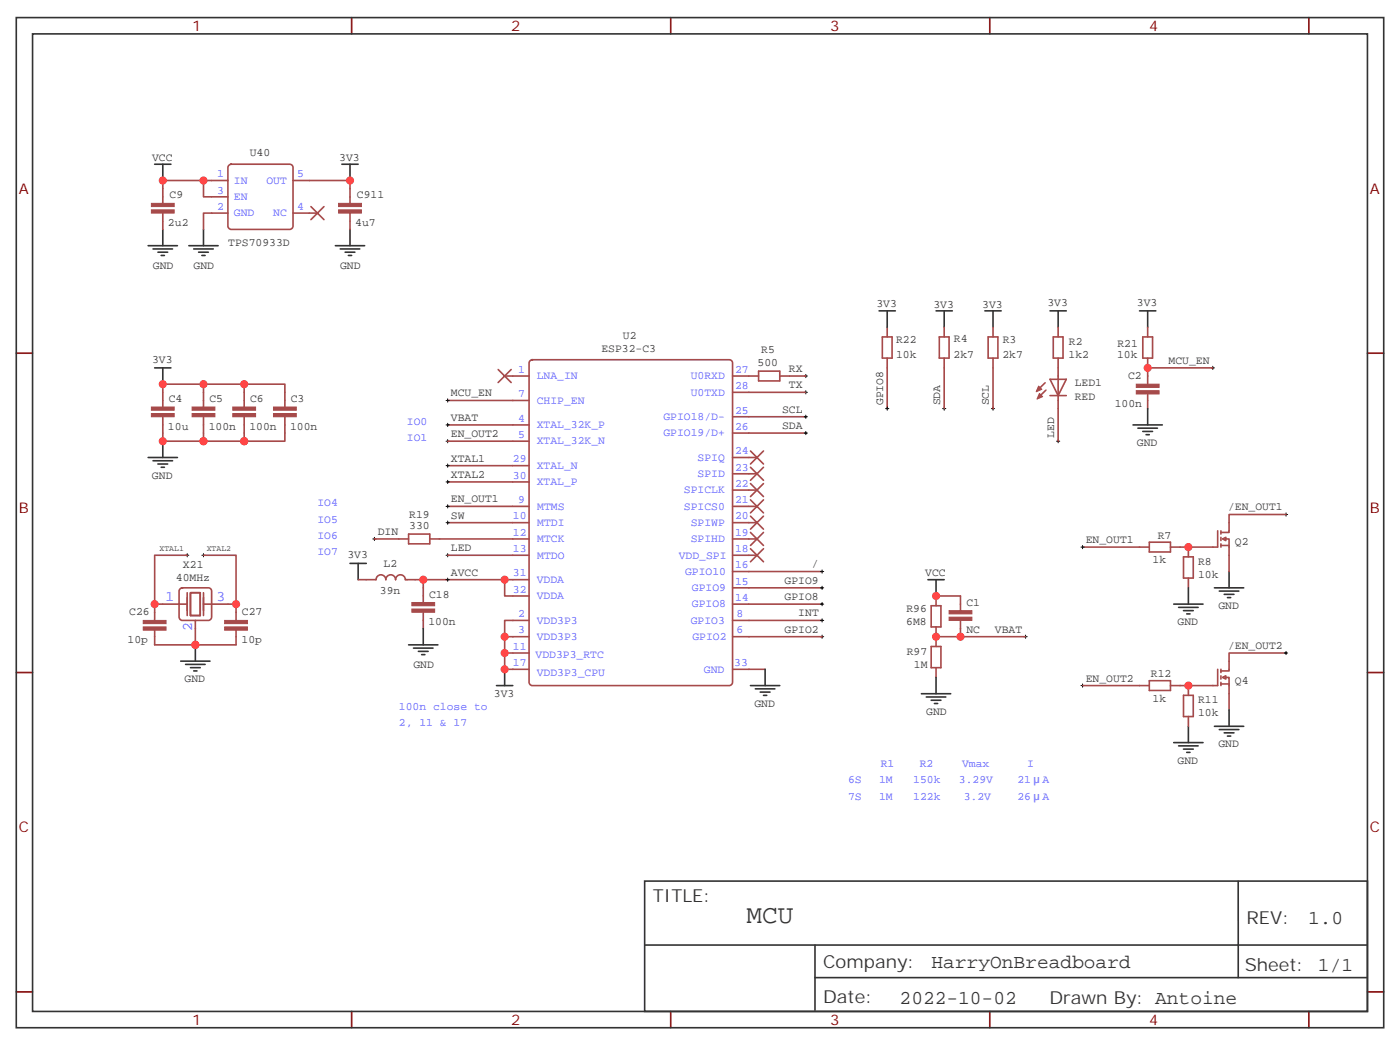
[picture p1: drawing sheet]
<svg xmlns="http://www.w3.org/2000/svg" width="303mm" height="226mm" viewBox="0 0 303 226" stroke-linecap="round" stroke-linejoin="round" font-family="sans-serif">
<g fill="none" stroke="#870000" stroke-width=".35">
<path d="M76.2 3.8v3.5M145.3 3.8v3.5M214.5 3.8v3.5M283.6 3.8v3.5M3.5 76.5h3.6M296.3 76.5h3.6M3.5 145.6h3.6M296.3 145.6h3.6M3.5 214.8h3.6M76.2 219v3.5M145.3 219v3.5M214.5 219v3.5"/>
<path d="M283.6 219v3.5M296.3 214.8h3.6"/>
</g>
<g fill="none" stroke="#333" stroke-width=".35">
<path d="M3.5 3.8h296.4v218.7h-296.4zM7.1 7.3h289.2v211.7h-289.2zM33.5 35.6h3.5M35.3 35.6v3.5M74.1 35.6h3.5M75.8 35.6v3.5M32.1 53.2h6.4M33.2 53.9h4.2M34.2 54.6h2.1M34.9 55.3h.7M35.3 49.7v3.5M40.9 53.2h6.4"/>
<path d="M42 53.9h4.2M43 54.6h2.2M43.7 55.3h.7M44.1 49.7v3.5M72.7 53.2h6.3M73.7 53.9h4.3M74.8 54.6h2.1M75.5 55.3h.7M75.8 49.7v3.5M33.5 79.7h3.5M35.3 79.7v3.5M190.5 67.3h3.5"/>
<path d="M192.3 67.3v3.5M202.8 67.3h3.6M204.6 67.3v3.5M213.4 67.3h3.6M215.2 67.3v3.5M227.5 67.3h3.6M229.3 67.3v3.5M246.9 67.3h3.6M248.7 67.3v3.5M32.1 99.1h6.4M33.2 99.8h4.2M35.3 95.5v3.6"/>
<path d="M245.5 92h6.4M246.6 92.7h4.2M247.6 93.4h2.2M248.4 94.1h.7M248.7 88.5v3.5M34.2 100.5h2.1M34.9 101.2h.7M42.3 139.6v3.6M75.8 122h3.6M77.6 122v3.5M88.5 139.6h6.4M91.7 136.1v3.5"/>
<path d="M201.1 125.5h3.5M202.8 125.5v3.5M254.4 130.8h6.3M255.4 131.5h4.2M256.5 132.2h2.1M257.2 132.9h.7M257.5 127.3v3.5M263.2 127.3h6.3M264.2 128h4.3M265.3 128.7h2.1M266 129.4h.7M266.3 123.8v3.5"/>
<path d="M39.2 143.2h6.3M40.2 143.9h4.2M41.3 144.6h2.1M42 145.3h.7M89.6 140.3h4.2M90.7 141h2.1M91.4 141.7h.7M107.6 148.4h3.5M109.4 144.9v3.5M162.6 148.4h6.4M163.7 149.2h4.2M164.7 149.9h2.2"/>
<path d="M165.5 150.6h.7M165.8 144.9v3.5M199.7 150.2h6.3M200.7 150.9h4.3M201.8 151.6h2.1M202.5 152.3h.7M202.8 146.7v3.5M257.5 157.3v3.5M263.2 157.3h6.3M264.2 158h4.3M265.3 158.7h2.1M266 159.4h.7"/>
<path d="M266.3 153.7v3.6M254.4 160.8h6.3M255.4 161.5h4.2M256.5 162.2h2.1M257.2 162.9h.7M139.7 190.8h156.6v28.2h-156.6zM268.3 190.8v20.9M139.7 204.6h156.5M176.6 211.7h119.6M176.6 204.6v14.1"/>
</g>
<g fill="none" stroke="#a64a4a" stroke-width=".35">
<path d="M44.1 39.1v3.5h5.3M49.4 39.1h-14.1v4.9M49.6 35.8l.5-.2h12.7a.71 .71 0 0 1 .7 .7v12.7a.76 .76 0 0 1-.7 .7h-12.7a.76 .76 0 0 1-.7-.7v-12.7zM63.5 39.1h12.3v4.9M35.3 46.1v3.6M49.4 46.1h-5.3v3.6M63.5 46.1h5.3M67.4 44.7l2.8 2.9M70.2 44.7l-2.8 2.9M75.8 46.1v3.6M114.9 78.1l.5-.2h42.6a.71 .71 0 0 1 .7 .7v69.1a.76 .76 0 0 1-.7 .7h-42.6a.76 .76 0 0 1-.7-.7v-69.1zM191.2 73h2.1v4.5h-2.1z"/>
<path d="M192.3 70.8v2.2M192.3 77.5v11M203.6 73h2.1v4.5h-2.1zM204.6 70.8v2.2M204.6 77.5v11M214.1 73h2.2v4.5h-2.2zM215.2 70.8v2.2M215.2 77.5v11M228.2 73h2.2v4.5h-2.2zM229.3 70.8v2.2M229.3 77.5v18M247.6 73h2.2v4.5h-2.2z"/>
<path d="M248.7 70.8v2.2M248.7 77.5v5.7M248.7 79.7h14.1M35.3 90.2v5.3h8.8v-5.3M44.1 83.2h-8.8v4.9M52.9 88.1v-4.9h8.8v4.9M52.9 90.2v5.3h-8.8M52.9 83.2h-8.8v4.9M61.7 90.2v5.3h-8.8M97 92h17.7M97 95.5h17.7M97 86.7h17.7"/>
<path d="M107.9 80l2.9 2.8M109.4 81.4h5.3M110.8 80l-2.9 2.8M158.7 90.2h15.9M158.7 93.8h15.9M158.7 81.4h5.7M158.7 99.1h5.3M158.7 84.9h15.9M162.6 97.6l2.9 2.9M164.4 80.4h4.6v2.1h-4.6zM165.5 97.6l-2.9 2.9M169 81.4h5.6"/>
<path d="M226.5 82.9l-1.8 1.7M226.7 84.5l-1.6 1.5M227.5 82.1h3.6l-1.8 3.6zM227.5 85.7h3.6M248.7 85.3v3.2M81.1 116.7h7.4M88.5 115.6h4.6v2.2h-4.6zM93.1 116.7h21.6M97 104.4h17.7M97 100.8h17.7M97 109.6h17.7M97 113.2h17.7"/>
<path d="M158.7 116.7h5.3M158.7 109.6h5.3M158.7 113.2h5.3M158.7 106.1h5.3M158.7 102.6h5.3M162.6 101.2l2.9 2.8M162.6 104.7l2.9 2.8M162.6 108.2l2.9 2.9M162.6 111.8l2.9 2.8M162.6 115.3l2.9 2.8M162.6 118.8l2.9 2.8M165.5 101.2l-2.9 2.8"/>
<path d="M165.5 104.7l-2.9 2.8M165.5 108.2l-2.9 2.9M165.5 111.8l-2.9 2.8M165.5 115.3l-2.9 2.8M165.5 118.8l-2.9 2.8M234.6 118.5h14.5M249.1 117.4h4.5v2.1h-4.5zM257.5 118.5v2.1M263.9 114.9v3.6h-10.3M264.6 118.1h1.7M264.6 114.9v.7M264.6 116.3v.8"/>
<path d="M264.6 117.8v.7M264.9 116.7l.7-.4v.8zM265.6 116.7h.7v7.1M278.7 111.4h-12.4v3.9h-1.7M33.5 130.8h7.1M33.5 136.5v3.1h17.7v-3.1M33.5 130.8v3.5M39 127.5l.5-.2h5.7a.71 .71 0 0 1 .7 .7v5.6a.76 .76 0 0 1-.7 .7h-5.7a.76 .76 0 0 1-.7-.7v-5.6zM40.6 120.2h-7.1v10.6M40.6 128.3v5M41.3 128.3h2.1v5h-2.1zM42.3 134.3v5.3"/>
<path d="M44.1 120.2h7.1v10.6M44.1 130.8h7.1M44.1 128.3v5M51.2 130.8v3.5M77.6 125.5h3.9a1.06 1.06 0 0 1 1-1 1.06 1.06 0 0 1 1.1 1 1.06 1.06 0 0 1 1.1-1 1.06 1.06 0 0 1 1 1 1.06 1.06 0 0 1 1.1-1 1.06 1.06 0 0 1 1 1h3.9v5M91.7 125.5h23M91.7 132.6v3.5M97 120.2h17.7M109.4 137.9v3.5h5.3M109.4 125.5v3.5h5.3M114.7 134.3h-5.3v3.6h5.3M158.7 127.3h19.5"/>
<path d="M158.7 130.8h19.5M158.7 134.3h19.5M158.7 137.9h19.5M158.7 120.2h5.3M158.7 123.8h19.5M201.8 131.2h2.1v4.5h-2.1zM201.8 140h2.1v4.6h-2.1zM202.8 137.9h19.4M202.8 131.2v-2.2h5.3v3.2M202.8 135.7v4.3M208.1 134.3v3.6M256.5 120.6h2.1v4.6h-2.1z"/>
<path d="M257.5 125.2v2.1M109.4 141.4v3.5h5.3M158.7 144.9h7.1M202.8 144.6v2.1M234.6 148.4h14.5M249.1 147.4h4.5v2.1h-4.5zM256.5 150.6h2.1v4.6h-2.1zM257.5 148.4v2.2M257.5 155.2v2.1M263.9 144.9v3.5h-10.3M264.6 144.9v.7M264.6 146.3v.7"/>
<path d="M264.6 147.7v.7M264.6 148.1h1.7M264.9 146.7l.7-.4v.7zM265.6 146.7h.7v7M278.7 141.4h-12.4v3.9h-1.7"/>
</g>
<g fill="#a64a4a" stroke="#a64a4a" stroke-width=".22">
<path d="M73.4 45.4h4.9v.7h-4.9z"/>
<path d="M73.4 44h4.9v.7h-4.9z"/>
<path d="M59.3 89.5h4.9v.7h-4.9z"/>
<path d="M59.3 88.1h4.9v.7h-4.9z"/>
<path d="M48.7 134.3h4.9v.7h-4.9z"/>
<path d="M48.7 135.7h4.9v.8h-4.9z"/>
<path d="M31 134.3h5v.7h-5z"/>
<path d="M31 135.7h5v.8h-5z"/>
<path d="M32.8 89.5h4.9v.7h-4.9z"/>
<path d="M32.8 88.1h4.9v.7h-4.9z"/>
<path d="M41.6 89.5h5v.7h-5z"/>
<path d="M41.6 88.1h5v.7h-5z"/>
<path d="M50.4 89.5h5v.7h-5z"/>
<path d="M50.4 88.1h5v.7h-5z"/>
<path d="M246.2 83.2h5v.7h-5z"/>
<path d="M246.2 84.6h5v.7h-5z"/>
<path d="M89.3 131.9h4.9v.7h-4.9z"/>
<path d="M89.3 130.5h4.9v.7h-4.9z"/>
<path d="M205.7 133.6h4.9v.7h-4.9z"/>
<path d="M205.7 132.2h4.9v.7h-4.9z"/>
<path d="M32.8 45.4h4.9v.7h-4.9z"/>
<path d="M32.8 44h4.9v.7h-4.9z"/>
<path d="M225.1 83.6l.7 .7-1.3 .5z"/>
<path d="M225.2 85.2l.8 .7-1.3 .5z"/>
</g>
<g fill="none" stroke="#000" stroke-width=".22">
<path d="M262.5 79.7h.7M262.8 79.3v.7M96.7 86.7h.7M96.7 92h.7M96.7 95.5h.7M97 86.4v.7M97 91.7v.7M97 95.2v.7M174.3 90.2h.7M174.3 93.8h.7M174.3 81.4h.7M174.3 84.9h.7"/>
<path d="M174.6 81.1v.7M174.6 84.6v.7M174.6 89.9v.7M174.6 93.4v.7M191.9 88.5h.7M192.3 88.1v.7M204.3 88.5h.7M204.6 88.1v.7M214.8 88.5h.7M215.2 88.1v.7M229 95.5h.7M229.3 95.2v.7"/>
<path d="M40.6 119.9v.7M44.1 119.9v.7M80.8 116.7h.7M81.1 116.3v.8M96.7 104.4h.7M96.7 100.8h.7M96.7 109.6h.7M96.7 113.2h.7M97 100.5v.7M97 104v.7M97 109.3v.7M97 112.8v.7"/>
<path d="M97 119.9v.7M234.2 118.5h.7M234.6 118.1v.7M278.3 111.4h.7M278.7 111.1v.7M40.2 120.2h.7M43.7 120.2h.7M96.7 120.2h.7M96.7 125.5h.7M97 125.2v.7M177.8 127.3h.7M177.8 130.8h.7"/>
<path d="M177.8 137.9h.7M177.8 123.8h.7M177.8 134.3h.7M178.2 123.4v.7M178.2 126.9v.7M178.2 130.5v.7M178.2 134v.7M178.2 137.5v.7M221.9 137.9h.7M222.2 137.5v.7M234.2 148.4h.7M234.6 148.1v.7"/>
<path d="M278.3 141.4h.7M278.7 141v.7"/>
</g>
<g fill="#ff4545">
<circle cx="75.8" cy="39.1" r=".88"/>
<circle cx="42.3" cy="139.6" r=".88"/>
<circle cx="52.9" cy="95.5" r=".88"/>
<circle cx="33.5" cy="130.8" r=".88"/>
<circle cx="51.2" cy="130.8" r=".88"/>
<circle cx="35.3" cy="83.2" r=".88"/>
<circle cx="44.1" cy="95.5" r=".88"/>
<circle cx="35.3" cy="95.5" r=".88"/>
<circle cx="109.4" cy="144.9" r=".88"/>
<circle cx="248.7" cy="79.7" r=".88"/>
<circle cx="257.5" cy="118.5" r=".88"/>
<circle cx="257.5" cy="148.4" r=".88"/>
<circle cx="202.8" cy="137.9" r=".88"/>
<circle cx="208.1" cy="137.9" r=".88"/>
<circle cx="202.8" cy="129" r=".88"/>
<circle cx="35.3" cy="39.1" r=".88"/>
<circle cx="109.4" cy="125.5" r=".88"/>
<circle cx="44.1" cy="39.1" r=".88"/>
<circle cx="91.7" cy="125.5" r=".88"/>
<circle cx="52.9" cy="83.2" r=".88"/>
<circle cx="44.1" cy="83.2" r=".88"/>
<circle cx="109.4" cy="137.9" r=".88"/>
<circle cx="109.4" cy="141.4" r=".88"/>
</g>
<text font-size="5.6" fill="#333" x="161.8" y="199.8">MCU</text>
<g font-size="4.2" fill="#333">
<text x="283.5" y="200">1.0</text>
<text x="201.9" y="209.6">HarryOnBreadboard</text>
<text x="195" y="217.4">2022-10-02</text>
</g>
<g font-size="3.9" fill="#333">
<text x="141.5" y="195.4">TITLE:</text>
<text x="270.1" y="200">REV:</text>
<text x="178.4" y="209.6">Company:</text>
<text x="269.7" y="210.2">Sheet: 1/1</text>
<text x="178.4" y="217.2">Date:</text>
<text x="227.4" y="217.3">Drawn By: Antoine</text>
</g>
<g font-size="3.2" fill="#800">
<text x="41.6" y="6.8">1</text>
<text x="110.8" y="6.8">2</text>
<text x="179.9" y="6.8">3</text>
<text x="249.1" y="6.8">4</text>
<text x="4.1" y="41.9">A</text>
<text x="296.9" y="41.9">A</text>
<text x="4.1" y="111.1">B</text>
<text x="296.9" y="111.1">B</text>
<text x="4.1" y="180.2">C</text>
<text x="296.9" y="180.2">C</text>
<text x="41.6" y="222">1</text>
<text x="110.8" y="222">2</text>
<text x="179.9" y="222">3</text>
<text x="249.1" y="222">4</text>
</g>
<g font-size="3.2" fill="#55f">
<text x="35.8" y="130.1">1</text>
<text x="46.9" y="130.1">3</text>
<text x="41.6" y="136.6" transform="rotate(-90 41.6 136.6)">2</text>
</g>
<g font-size="2.5" fill="#333">
<text x="33" y="34.8">VCC</text>
<text x="54.1" y="33.8">U40</text>
<text x="73.5" y="34.8">3V3</text>
<text x="36.8" y="43">C9</text>
<text x="77.3" y="43">C911</text>
<text x="36.4" y="48.9">2u2</text>
<text x="49.5" y="53.2">TPS70933D</text>
<text x="77" y="48.9">4u7</text>
<text x="33.1" y="58.1">GND</text>
<text x="42" y="58.1">GND</text>
<text x="73.7" y="58.1">GND</text>
<text x="189.9" y="66.4">3V3</text>
<text x="202.3" y="66.6">3V3</text>
<text x="212.9" y="66.6">3V3</text>
<text x="227" y="66.2">3V3</text>
<text x="246.4" y="66.2">3V3</text>
<text x="130.3" y="76.1">ESP32-C3</text>
<text x="135" y="73.3">U2</text>
<text x="165" y="76.5">R5</text>
<text x="194.2" y="77.5">10k</text>
<text x="194.2" y="74.3">R22</text>
<text x="206.7" y="77.5">2k7</text>
<text x="206.7" y="74">R4</text>
<text x="217.2" y="77.5">2k7</text>
<text x="217.3" y="74.3">R3</text>
<text x="231.6" y="77.5">1k2</text>
<text x="231.6" y="74.7">R2</text>
<text x="242.1" y="77.5">10k</text>
<text x="242.2" y="75">R21</text>
<text x="33" y="78.6">3V3</text>
<text x="164.2" y="79.3">500</text>
<text x="171" y="80.5">RX</text>
<text x="232.9" y="83.5">LED1</text>
<text x="244.5" y="82.1">C2</text>
<text x="253.2" y="78.8">MCU_EN</text>
<text x="36.6" y="87">C4</text>
<text x="45.4" y="87">C5</text>
<text x="54.2" y="87">C6</text>
<text x="63" y="87">C3</text>
<text x="97.7" y="85.8">MCU_EN</text>
<text x="169.5" y="89.4">SCL</text>
<text x="171" y="84.1">TX</text>
<text x="191.4" y="87.8" transform="rotate(-90 191.4 87.8)">GPIO8</text>
<text x="203.7" y="87.8" transform="rotate(-90 203.7 87.8)">SDA</text>
<text x="214.3" y="87.8" transform="rotate(-90 214.3 87.8)">SCL</text>
<text x="232.9" y="86.7">RED</text>
<text x="241.6" y="88.1">100n</text>
<text x="36.4" y="93">10u</text>
<text x="45.2" y="93">100n</text>
<text x="54" y="93">100n</text>
<text x="62.9" y="93">100n</text>
<text x="97.7" y="91.1">VBAT</text>
<text x="97.7" y="94.7">EN_OUT2</text>
<text x="169.5" y="92.9">SDA</text>
<text x="228.4" y="94.8" transform="rotate(-90 228.4 94.8)">LED</text>
<text x="97.7" y="99.9">XTAL1</text>
<text x="246.4" y="96.6">GND</text>
<text x="32.9" y="103.6">GND</text>
<text x="97.7" y="103.5">XTAL2</text>
<text x="88.7" y="112.1">R19</text>
<text x="97.7" y="108.8">EN_OUT1</text>
<text x="97.7" y="112.3">SW</text>
<text x="266.1" y="110.5">/EN_OUT1</text>
<text x="81.8" y="115.8">DIN</text>
<text x="88.7" y="114.6">330</text>
<text x="97.7" y="119.3">LED</text>
<text x="235.3" y="117.6">EN_OUT1</text>
<text x="250.9" y="116.7">R7</text>
<text x="267.6" y="118.1">Q2</text>
<text x="38.1" y="125.9">40MHz</text>
<text x="39.7" y="123">X21</text>
<text x="75.3" y="120.9">3V3</text>
<text x="83.1" y="122.7">L2</text>
<text x="97.7" y="124.6">AVCC</text>
<text x="176" y="122.9">/</text>
<text x="200.5" y="124.8">VCC</text>
<text x="249.8" y="122">1k</text>
<text x="259.6" y="125.1">10k</text>
<text x="259.6" y="122.3">R8</text>
<text x="82.3" y="128.7">39n</text>
<text x="93" y="129.4">C18</text>
<text x="170" y="126.4">GPIO9</text>
<text x="170" y="129.9">GPIO8</text>
<text x="209.4" y="131.1">C1</text>
<text x="264" y="131.8">GND</text>
<text x="28" y="133.3">C26</text>
<text x="52.4" y="133.3">C27</text>
<text x="92.9" y="135.4">100n</text>
<text x="170" y="137">GPIO2</text>
<text x="173" y="133.5">INT</text>
<text x="196.4" y="135.4">6M8</text>
<text x="196.4" y="132.6">R96</text>
<text x="209.4" y="137.1">NC</text>
<text x="215.6" y="137">VBAT</text>
<text x="255.2" y="135.4">GND</text>
<text x="27.7" y="139.3">10p</text>
<text x="52.4" y="139.3">10p</text>
<text x="196.5" y="141.7">R97</text>
<text x="266.1" y="140.5">/EN_OUT2</text>
<text x="40" y="147.7">GND</text>
<text x="89.6" y="144.6">GND</text>
<text x="198.1" y="144.5">1M</text>
<text x="235.3" y="147.6">EN_OUT2</text>
<text x="249.4" y="146.7">R12</text>
<text x="267.6" y="148.1">Q4</text>
<text x="107" y="150.9">3V3</text>
<text x="163.5" y="153">GND</text>
<text x="200.7" y="154.8">GND</text>
<text x="249.8" y="152">1k</text>
<text x="259.6" y="155.1">10k</text>
<text x="259.6" y="152.3">R11</text>
<text x="264" y="161.8">GND</text>
<text x="255.2" y="165.4">GND</text>
</g>
<g font-size="2.5" fill="#55f">
<text x="47" y="38.4">1</text>
<text x="47" y="41.9">3</text>
<text x="50.7" y="39.8">IN</text>
<text x="57.7" y="39.8">OUT</text>
<text x="64.4" y="38.4">5</text>
<text x="47" y="45.4">2</text>
<text x="50.7" y="46.8">GND</text>
<text x="50.7" y="43.3">EN</text>
<text x="59.2" y="46.8">NC</text>
<text x="64.4" y="45.4">4</text>
<text x="112.3" y="80.7">1</text>
<text x="116.3" y="82.1">LNA_IN</text>
<text x="149.7" y="82.1">U0RXD</text>
<text x="159.3" y="80.7">27</text>
<text x="112.3" y="86">7</text>
<text x="116.3" y="87.4">CHIP_EN</text>
<text x="149.7" y="85.7">U0TXD</text>
<text x="159.3" y="89.5">25</text>
<text x="159.3" y="84.2">28</text>
<text x="88.2" y="95.5">IO1</text>
<text x="88.2" y="92">IO0</text>
<text x="112.3" y="91.3">4</text>
<text x="112.3" y="94.8">5</text>
<text x="116.3" y="92.7">XTAL_32K_P</text>
<text x="143.8" y="90.9">GPIO18/D-</text>
<text x="143.8" y="94.5">GPIO19/D+</text>
<text x="159.3" y="93.1">26</text>
<text x="111.2" y="100.1">29</text>
<text x="116.3" y="96.2">XTAL_32K_N</text>
<text x="116.3" y="101.5">XTAL_N</text>
<text x="151.2" y="99.8">SPIQ</text>
<text x="159.3" y="101.9">23</text>
<text x="159.3" y="98.4">24</text>
<text x="111.2" y="103.6">30</text>
<text x="116.3" y="105.1">XTAL_P</text>
<text x="148.2" y="106.8">SPICLK</text>
<text x="151.2" y="103.3">SPID</text>
<text x="159.3" y="105.4">22</text>
<text x="68.8" y="113.2">IO5</text>
<text x="68.8" y="109.6">IO4</text>
<text x="111.2" y="112.5">10</text>
<text x="112.3" y="108.9">9</text>
<text x="116.4" y="110.3">MTMS</text>
<text x="116.4" y="113.9">MTDI</text>
<text x="148.2" y="110.3">SPICS0</text>
<text x="149.7" y="113.9">SPIWP</text>
<text x="159.3" y="112.5">20</text>
<text x="159.3" y="108.9">21</text>
<text x="68.8" y="116.7">IO6</text>
<text x="111.2" y="116">12</text>
<text x="111.2" y="119.5">13</text>
<text x="116.4" y="117.4">MTCK</text>
<text x="149.7" y="117.4">SPIHD</text>
<text x="159.3" y="119.5">18</text>
<text x="159.3" y="116">19</text>
<text x="68.8" y="120.2">IO7</text>
<text x="111.2" y="124.8">31</text>
<text x="116.4" y="120.9">MTDO</text>
<text x="147.1" y="120.9">VDD_SPI</text>
<text x="148.4" y="124.5">GPIO10</text>
<text x="159.3" y="123">16</text>
<text x="111.2" y="128.3">32</text>
<text x="116.3" y="126.2">VDDA</text>
<text x="116.3" y="129.8">VDDA</text>
<text x="149.9" y="131.5">GPIO8</text>
<text x="149.9" y="128">GPIO9</text>
<text x="159.3" y="130.1">14</text>
<text x="159.3" y="126.6">15</text>
<text x="112.3" y="133.6">2</text>
<text x="112.3" y="137.2">3</text>
<text x="116.3" y="135">VDD3P3</text>
<text x="149.7" y="135">GPIO3</text>
<text x="159.6" y="137.2">6</text>
<text x="159.6" y="133.6">8</text>
<text x="111.2" y="140.7">11</text>
<text x="116.1" y="142.5">VDD3P3_RTC</text>
<text x="116.3" y="138.6">VDD3P3</text>
<text x="150" y="138.6">GPIO2</text>
<text x="111.2" y="144.2">17</text>
<text x="116.3" y="146.3">VDD3P3_CPU</text>
<text x="152.5" y="145.6">GND</text>
<text x="159.1" y="144.2">33</text>
<text x="86.4" y="153.7">100n close to</text>
<text x="86.4" y="157.3">2, 11 &amp; 17</text>
<text x="190.9" y="166.1">R1</text>
<text x="199.3" y="166.1">R2</text>
<text x="208.5" y="166.1">Vmax</text>
<text x="222.6" y="166.1">I</text>
<text x="183.8" y="169.6">6S</text>
<text x="183.8" y="173.1">7S</text>
<text x="190.5" y="173.1">1M</text>
<text x="190.5" y="169.6">1M</text>
<text x="197.9" y="173.1">122k</text>
<text x="197.9" y="169.6">150k</text>
<text x="207.8" y="169.6">3.29V</text>
<text x="208.8" y="173.1">3.2V</text>
<text x="220.5" y="173.1">26</text>
<text x="220.5" y="169.6">21</text>
<text x="225.9" y="173.1">A</text>
<text x="225.9" y="169.6">A</text>
</g>
<g font-size="1.8" fill="#333">
<text x="34.6" y="119.3">XTAL1</text>
<text x="44.8" y="119.3">XTAL2</text>
</g>
</svg>
